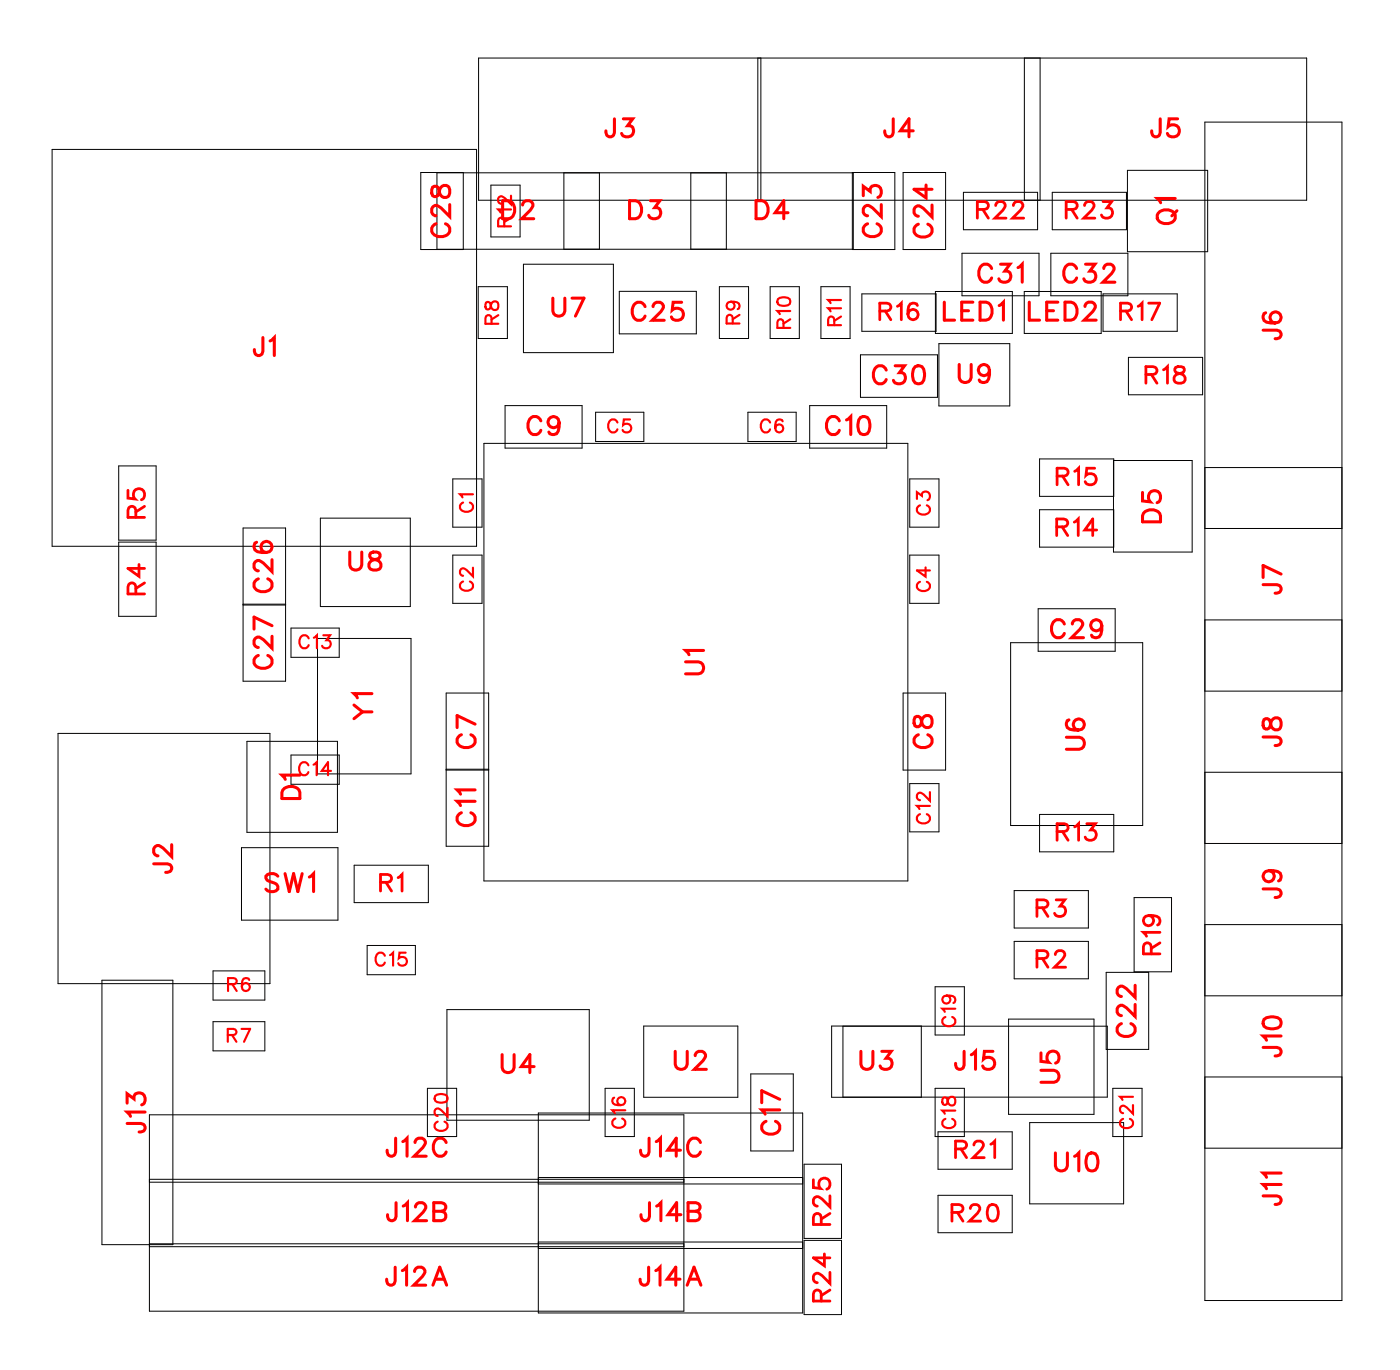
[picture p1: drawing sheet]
<svg xmlns="http://www.w3.org/2000/svg" width="55mm" height="54mm" viewBox="0 0 55 54" stroke-linecap="round" stroke-linejoin="round" font-family="sans-serif">
<g fill="none" stroke="#000" stroke-width=".04">
<path d="M2.1 5.9h16.7v15.6h-16.7zM4.7 18.3h1.4v3h-1.4zM16.6 6.8h1.6v3h-1.6zM17.2 6.8h16.4v3h-16.4zM17.8 18.9h1.2v1.9h-1.2zM18.8 11.3h1.2v2h-1.2zM18.9 2.3h32.6v5.6h-32.6zM19.1 17.5h16.7v17.2h-16.7zM19.3 7.3h1.2v2h-1.2zM19.9 16h3v1.6h-3zM20.6 10.4h3.6v3.5h-3.6zM22.2 6.8v3"/>
<path d="M23.5 16.2h1.9v1.2h-1.9zM23.6 6.8v3M24.4 11.5h3v1.6h-3zM27.2 6.8v3M28.3 11.3h1.2v2h-1.2zM28.6 6.8v3M29.5 16.2h1.9v1.2h-1.9zM29.9 2.3v5.6M30 2.3v5.6M30.3 11.3h1.2v2h-1.2zM31.9 16h3v1.6h-3zM32.3 11.3h1.2v2h-1.2z"/>
<path d="M33.6 6.8h1.6v3h-1.6zM33.9 14h3v1.6h-3zM34 11.6h2.9v1.4h-2.9zM35.6 6.8h1.6v3h-1.6zM35.8 18.9h1.2v1.9h-1.2zM36.8 11.5h3.1v1.6h-3.1zM37 13.5h2.8v2.5h-2.8zM37.9 10h3v1.6h-3zM38 7.6h2.9v1.4h-2.9zM40.3 11.5h3.1v1.6h-3.1zM40.4 2.3v5.6M41 2.3v5.6"/>
<path d="M41.4 10h3v1.6h-3zM41.5 7.6h2.9v1.4h-2.9zM43.5 11.6h2.9v1.4h-2.9zM43.9 18.1h3.1v3.6h-3.1v-3.6h-2.9v1.4h2.9M44.4 6.7h3.2v3.2h-3.2zM44.5 14.1h2.9v1.4h-2.9zM47.5 4.8h5.4v46.4h-5.4zM47.5 18.4h5.4M2.3 28.9h8.3v9.8h-8.3zM4 38.6h2.8v10.4h-2.8zM4.7 21.3h1.4v3h-1.4zM8.4 38.2h2v1.2h-2z"/>
<path d="M9.5 33.4h3.8v2.8h-3.8zM9.6 23.8h1.6M9.6 20.8h1.6v6h-1.6zM9.7 29.2h3.6v3.6h-3.6zM11.5 24.7h1.9v1.2h-1.9zM11.5 29.7h1.9v1.2h-1.9zM12.5 25.1h3.7v5.4h-3.7zM12.6 20.4h3.6v3.5h-3.6zM14 34.1h2.9v1.4h-2.9zM14.5 37.2h1.9v1.2h-1.9zM17.6 30.3h1.6M17.6 27.3h1.6v6h-1.6z"/>
<path d="M17.6 39.8h5.6v4.3h-5.6zM17.8 21.9h1.2v1.9h-1.2zM35.6 27.3h1.6v3h-1.6zM35.8 21.9h1.2v1.9h-1.2zM35.8 30.9h1.2v1.9h-1.2zM36.8 38.9h1.2v1.9h-1.2zM39.8 25.3h5.2v7.2h-5.2zM40 35.1h2.9v1.4h-2.9zM40 37.1h2.9v1.4h-2.9zM40.9 24h3v1.6h-3zM41 32.1h2.9v1.4h-2.9zM43.9 20.1h-2.9v1.4h2.9"/>
<path d="M44.7 38.3v-3h1.4v3h-2.5v3h1.6v-3M47.5 20.8h5.4M47.5 27.2h5.4M47.5 24.4h5.4M47.5 33.2h5.4M47.5 30.4h5.4M47.5 39.2h5.4M47.5 36.4h5.4M5.9 43.9h21v7.7h-21zM5.9 49h21M5.9 46.4h21M5.9 49.1h21"/>
<path d="M5.9 46.6h21M8.4 40.2h2v1.2h-2zM16.8 42.9h1.2v1.9h-1.2zM21.2 43.8h10.4v7.9h-10.4zM21.2 48.9h10.4M21.2 46.4h10.4M21.2 49.2h10.4M21.2 46.6h10.4M23.8 42.9h1.2v1.9h-1.2zM25.4 40.4h3.7v2.8h-3.7zM29.6 42.3h1.6v3h-1.6zM31.7 48.8h1.4v3h-1.4z"/>
<path d="M31.7 45.8h1.4v3h-1.4zM32.8 40.4h10.8v2.8h-10.8zM33.2 40.4v2.8M36.3 40.4v2.8M36.8 42.9h1.2v1.9h-1.2zM37 44.6h2.9v1.4h-2.9zM37 47.1h2.9v1.4h-2.9zM39.7 40.1h3.4v3.8h-3.4zM40.6 44.2h3.7v3.2h-3.7zM43.8 42.9h1.2v1.9h-1.2zM47.5 45.2h5.4M47.5 42.4h5.4"/>
</g>
<g fill="none" stroke="#f00" stroke-width=".12">
<path d="M10.4 13.3l-.1 .6-.2 .1-.1-.2M10.6 13.4l.2-.1v.7M17 7.4v.3h.2l.3-.4a.24 .24 0 0 1 .2 .2 .24 .24 0 0 1-.2 .3l-.2-.1-.1-.3zM17.2 8.8a.26 .26 0 0 0-.2 .3 .26 .26 0 0 0 .3 .2h.1a.26 .26 0 0 0 .3-.2 .26 .26 0 0 0-.2-.3M17.7 8.1v.4l-.3-.3-.3-.1-.1 .1v.2l.2 .1M19.8 7.9h.2a.38 .38 0 0 1 .3 .4 .38 .38 0 0 1-.3 .3h-.2zM20.6 8.1l.1-.2h.2l.1 .1-.1 .3-.3 .3h.4M21.3 16.6a.26 .26 0 0 0-.3-.2 .26 .26 0 0 0-.2 .3v.1a.26 .26 0 0 0 .2 .3 .26 .26 0 0 0 .3-.2M21.8 11.7v.5l.2 .2h.2l.1-.7M22 16.6a.22 .22 0 0 1-.3 .2 .22 .22 0 0 1-.1-.3 .22 .22 0 0 1 .4 0v.1a.34 .34 0 0 1-.2 .5l-.2-.1M22.5 11.7h.5l-.3 .7M24.2 4.7v.6l-.3 .1v-.2"/>
<path d="M24.6 4.7h.3l-.2 .3a.24 .24 0 0 1 .2 .3 .24 .24 0 0 1-.4 0M24.8 7.9h.2a.38 .38 0 0 1 .3 .4 .38 .38 0 0 1-.3 .3h-.2zM25.4 12.1a.26 .26 0 0 0-.3-.2 .26 .26 0 0 0-.2 .3v.1a.26 .26 0 0 0 .2 .3 .26 .26 0 0 0 .3-.2M25.6 7.9h.4l-.2 .3a.24 .24 0 0 1 .2 .4 .24 .24 0 0 1-.4-.1M25.7 12.1l.2-.2h.1l.1 .1-.1 .3-.3 .3h.5M26.9 11.9h-.4v.3a.25 .25 0 0 1 .4 0 .25 .25 0 0 1-.1 .4 .25 .25 0 0 1-.4-.1M29.8 7.9h.2a.38 .38 0 0 1 .3 .4 .38 .38 0 0 1-.3 .3h-.2zM31 8.4h-.5l.4-.5v.7M33.1 16.6a.26 .26 0 0 0-.3-.2 .26 .26 0 0 0-.2 .3v.1a.26 .26 0 0 0 .2 .3 .26 .26 0 0 0 .3-.2M33.3 16.5l.2-.1v.7M33.9 16.4h.1a.37 .37 0 0 1 .3 .4 .37 .37 0 0 1-.3 .3 .45 .45 0 0 1-.1-.7zM34 7.7v-.4l.3 .2a.24 .24 0 0 1 .4-.1 .24 .24 0 0 1-.1 .4"/>
<path d="M34.2 8.8a.26 .26 0 0 0-.2 .3 .26 .26 0 0 0 .3 .2h.1a.26 .26 0 0 0 .3-.2 .26 .26 0 0 0-.2-.3M34.7 8.1v.4l-.3-.3-.3-.1-.1 .1v.2l.2 .1M34.9 14.6a.26 .26 0 0 0-.3-.2 .26 .26 0 0 0-.2 .3v.1a.26 .26 0 0 0 .2 .3 .26 .26 0 0 0 .3-.2M35.2 4.7v.6l-.3 .1v-.2M35.3 14.4h.3l-.2 .3a.24 .24 0 0 1 .2 .4 .24 .24 0 0 1-.4-.1M36 5.2h-.5l.3-.5v.7M36 14.4h.2a.37 .37 0 0 1 .2 .4 .37 .37 0 0 1-.2 .3 .45 .45 0 0 1-.2-.7zM36.2 8.8a.26 .26 0 0 0-.2 .3 .26 .26 0 0 0 .3 .2h.1a.26 .26 0 0 0 .3-.2 .26 .26 0 0 0-.2-.3M36.5 7.3v.5l-.5-.3h.7M36.7 8.1v.4l-.3-.3-.3-.1-.1 .1v.2l.2 .1M37.2 11.9v.7h.4M37.8 14.4v.5l.2 .2 .2-.1 .1-.6"/>
<path d="M37.9 12.2h.3M38.3 11.9h-.4v.7h.4M38.6 11.9h.2a.38 .38 0 0 1 .3 .4 .38 .38 0 0 1-.3 .3h-.2zM39 14.6a.22 .22 0 0 1-.3 .2 .22 .22 0 0 1-.1-.4 .22 .22 0 0 1 .3 .1l.1 .1a.34 .34 0 0 1-.3 .5l-.1-.1M39.1 10.6a.26 .26 0 0 0-.3-.2 .26 .26 0 0 0-.2 .3v.1a.26 .26 0 0 0 .2 .3 .26 .26 0 0 0 .3-.2M39.4 12l.1-.1v.7M39.4 10.4h.4l-.2 .3a.24 .24 0 0 1 .2 .4 .25 .25 0 0 1-.5-.1M40.1 10.5l.2-.1v.7M40.5 11.9v.7h.5M41.2 12.2h.3M41.7 11.9h-.5v.7h.5M42 11.9h.2a.38 .38 0 0 1 .2 .4 .38 .38 0 0 1-.2 .3h-.2z"/>
<path d="M42.4 10.6a.26 .26 0 0 0-.3-.2 .26 .26 0 0 0-.2 .3v.1a.26 .26 0 0 0 .2 .3 .26 .26 0 0 0 .3-.2M42.7 12.1l.2-.2h.1l.1 .1-.1 .3-.3 .3h.5M42.8 10.4h.3l-.2 .3a.24 .24 0 0 1 .2 .4 .24 .24 0 0 1-.4-.1M43.5 10.6l.1-.2h.2l.1 .1-.1 .3-.4 .3h.5M45 19.4v.3l.3 .1a.25 .25 0 0 1 0-.4 .25 .25 0 0 1 .4 0 .25 .25 0 0 1-.1 .4M45.7 8.3a.35 .35 0 0 1 .4 0 .35 .35 0 0 1 .2 .4 .33 .33 0 0 1-.5 .1 .33 .33 0 0 1-.1-.5zM45.7 4.7v.6l-.3 .1v-.2M46.3 7.8h-.7l.1 .2M46.4 8.3l-.2 .2M46.4 4.7h-.3l-.1 .3a.25 .25 0 0 1 .4 0 .25 .25 0 0 1 0 .4 .25 .25 0 0 1-.4-.1M49.8 13h.6v.3h-.2M49.9 12.3l-.1 .1a.35 .35 0 0 0 .2 .4 .35 .35 0 0 0 .5-.3 .22 .22 0 0 0-.2-.2 .22 .22 0 0 0-.3 .2 .22 .22 0 0 0 .2 .2"/>
<path d="M6.1 34l.6 .1v.2l-.2 .1M6.8 33.3v.4l-.4-.3-.2-.1-.1 .1v.2l.1 .1M10.1 21.4h-.1a.35 .35 0 0 0 .3 .4 .35 .35 0 0 0 .4-.2 .22 .22 0 0 0-.2-.3 .22 .22 0 0 0-.2 .2 .22 .22 0 0 0 .2 .3M10.2 22.8a.26 .26 0 0 0-.2 .3 .26 .26 0 0 0 .3 .2h.1a.26 .26 0 0 0 .3-.2 .26 .26 0 0 0-.2-.3M10.2 25.8a.26 .26 0 0 0-.2 .3 .26 .26 0 0 0 .3 .2h.1a.26 .26 0 0 0 .3-.2 .26 .26 0 0 0-.2-.3M10.7 22v.5l-.3-.3-.3-.1-.1 .1v.1l.2 .2M10.7 25.1v.4l-.3-.3-.3-.1-.1 .1v.2l.2 .1M10.7 24.6l-.7-.3v.5M10.9 34.5l-.1-.1-.3 .1v.2l.4 .2v.1l-.1 .1-.3-.1M11.2 31h.2h.3l.1 .4h-.7zM11.2 34.4l.2 .7 .2-.7 .1 .7 .2-.7M11.8 30.5h-.7l.1 .2"/>
<path d="M12.2 34.5l.2-.1v.7M13.8 21.7v.5l.2 .2h.2l.1-.7M13.9 27.8l.4 .2M14.6 21.8v.2l.3 .1 .1 .1a.24 .24 0 0 1-.2 .3 .24 .24 0 0 1-.3-.3l.5-.3-.1-.1zM14.7 28h-.4l-.4 .3M14.7 27.3h-.8l.2 .2M18.2 28.9a.26 .26 0 0 0-.2 .3 .26 .26 0 0 0 .3 .2h.1a.26 .26 0 0 0 .3-.2 .26 .26 0 0 0-.2-.3M18.2 32a.26 .26 0 0 0-.2 .3 .26 .26 0 0 0 .3 .2h.1a.26 .26 0 0 0 .3-.2 .26 .26 0 0 0-.2-.3M18.7 31.6h-.7l.1 .1M18.7 31.1h-.7l.1 .2M18.7 28.5l-.7-.3v.5M27 26.1h.5l.2 .2-.1 .2h-.6"/>
<path d="M27.7 25.6h-.7l.1 .2M36 28.2v.4h.2l.3-.4a.24 .24 0 0 1 .2 .2 .24 .24 0 0 1-.2 .3l-.2-.1-.1-.4zM36.2 28.9a.26 .26 0 0 0-.2 .3 .26 .26 0 0 0 .3 .2h.1a.26 .26 0 0 0 .3-.2 .26 .26 0 0 0-.2-.3M41.9 24.6a.26 .26 0 0 0-.3-.2 .26 .26 0 0 0-.2 .3v.1a.26 .26 0 0 0 .2 .3 .26 .26 0 0 0 .3-.2M42 29h.5l.2 .2-.1 .3h-.6M42.1 28.3l-.1 .1a.35 .35 0 0 0 .3 .4 .35 .35 0 0 0 .4-.3 .22 .22 0 0 0-.2-.2 .22 .22 0 0 0-.2 .2 .22 .22 0 0 0 .2 .3M42.2 24.6l.2-.2h.1l.1 .1-.1 .3-.3 .3h.5M43.4 24.6a.22 .22 0 0 1-.3 .2 .22 .22 0 0 1-.1-.3 .22 .22 0 0 1 .4 0v.1a.34 .34 0 0 1-.3 .5l-.1-.1M44.7 39.6v.4l-.3-.3-.3-.1-.1 .1v.2l.2 .1M44.7 38.8v.5l-.3-.4-.3-.1-.1 .2v.1l.2 .1M45.1 20.1h.2h.3l.1 .5h-.7zM49.8 23l.6 .1v.2l-.2 .1"/>
<path d="M49.8 29l.6 .1v.2l-.2 .1M49.8 35h.6v.3h-.2M49.8 28.3v.4h.1l.3-.4a.24 .24 0 0 1 .3 .2 .24 .24 0 0 1-.3 .2l-.1-.1-.1-.3zM50 34.3a.22 .22 0 0 1 .2 .3 .22 .22 0 0 1-.4 .1 .22 .22 0 0 1 .1-.4h.1a.34 .34 0 0 1 .5 .3l-.1 .1M50.5 22.6l-.7-.3v.4M5 44.2l.6 .1 .1 .2-.2 .1M5 43.4v-.3l.3 .2a.24 .24 0 0 1 .4-.2 .24 .24 0 0 1-.1 .4M5.7 43.8h-.7l.1 .2M15.6 49.9l-.1 .6-.2 .1-.1-.2M15.6 44.8v.7h-.3l-.1-.2M15.6 47.4v.6h-.3v-.2M15.8 50l.2-.1v.7"/>
<path d="M15.9 45l.1-.2v.7M15.9 47.5l.2-.1v.7M16.3 50.1l.2-.2h.1l.1 .1-.1 .3-.3 .3h.5M16.3 45l.2-.2h.1l.2 .2-.1 .2-.4 .3h.5M16.4 47.5l.1-.1h.1l.2 .1-.1 .2-.4 .4h.5M17.1 50.6l.2-.7 .3 .7M17.1 47.7l.4 .1 .1 .1-.2 .2h-.3v-.7h.4v.2l-.1 .1M17.2 50.4h.3M17.6 45a.26 .26 0 0 0-.3-.2 .26 .26 0 0 0-.2 .3v.2a.26 .26 0 0 0 .2 .2 .26 .26 0 0 0 .3-.1M19.8 41.5v.5l.2 .2 .2-.1 .1-.6M21 42h-.5l.4-.5v.7M25.6 49.9l-.1 .6-.2 .1-.1-.2"/>
<path d="M25.6 44.8l-.1 .7h-.2l-.1-.2M25.6 47.4v.6h-.3l-.1-.2M25.8 50l.2-.1v.7M25.9 45l.1-.2v.7M25.9 47.5l.1-.1v.7M26.6 41.4v.5l.2 .2 .2-.1 .1-.6M26.8 50.4h-.5l.3-.5v.7M26.8 45.3h-.5l.3-.5v.7M26.8 47.8h-.5l.4-.4v.7M27.1 50.6l.2-.7 .3 .7M27.1 47.7l.4 .1 .1 .1-.2 .2h-.3v-.7h.4v.2l-.1 .1M27.2 50.4h.3"/>
<path d="M27.4 41.6l.1-.2h.2l.1 .1-.1 .3-.3 .3h.4M27.6 45a.26 .26 0 0 0-.3-.2 .26 .26 0 0 0-.2 .3v.2a.26 .26 0 0 0 .2 .2 .26 .26 0 0 0 .3-.1M30.2 44.2a.26 .26 0 0 0-.2 .3 .26 .26 0 0 0 .3 .2h.1a.26 .26 0 0 0 .3-.2 .26 .26 0 0 0-.2-.3M30.7 43.7h-.7l.1 .2M30.7 43.3l-.7-.3v.4M33.9 41.4v.5l.2 .2 .3-.1v-.6M34.7 41.4h.4l-.2 .3a.24 .24 0 0 1 .2 .4 .24 .24 0 0 1-.4-.1M38 41.4l-.1 .6-.2 .1-.1-.2M38.3 41.5l.1-.1v.7M39.1 41.4h-.3l-.1 .3a.25 .25 0 0 1 .4 0 .25 .25 0 0 1 0 .4 .25 .25 0 0 1-.4-.1M41 42.2h.5l.2 .2-.1 .2h-.6M41 41.5v.3h.3a.25 .25 0 0 1 0-.3 .25 .25 0 0 1 .4 0 .25 .25 0 0 1-.1 .4"/>
<path d="M41.6 45.4v.5l.2 .2 .2-.1v-.6M42.3 45.5l.2-.1v.7M42.9 45.4h.1a.37 .37 0 0 1 .3 .4 .37 .37 0 0 1-.3 .3 .45 .45 0 0 1-.1-.7zM44.2 40.3a.26 .26 0 0 0-.2 .3 .26 .26 0 0 0 .3 .2h.1a.26 .26 0 0 0 .3-.2 .26 .26 0 0 0-.2-.3M49.8 41.2l.6 .1v.2l-.2 .1M49.8 47.1h.6v.3h-.2M49.8 40.1l.3-.1a.3 .3 0 0 1 .4 .3 .38 .38 0 0 1-.4 .2 .38 .38 0 0 1-.3-.3zM50.5 40.8h-.7l.1 .2M50.5 46.6h-.7l.1 .2M50.5 46.2h-.7l.1 .2"/>
</g>
<g fill="none" stroke="#f00" stroke-width=".08">
<path d="M18.2 19.8a.19 .19 0 0 0-.1 .2 .19 .19 0 0 0 .2 .2h.1a.19 .19 0 0 0 .2-.2 .19 .19 0 0 0-.1-.2M18.6 19.5h-.5l.1 .1M19.1 11.9v.3h.1l.3-.3a.17 .17 0 0 1 .1 .1 .17 .17 0 0 1-.1 .2l-.2-.3zM19.4 12.8l-.1-.3-.1-.1-.1 .4h.5M19.6 12.4l-.2 .2M19.9 8.9l-.1-.3h-.1l-.1 .3h.5M20.1 8.2h-.5l.1 .2M20.1 7.7v.3l-.3-.3-.2 .1 .1 .2M20.1 8.6l-.2 .1M24.3 16.6a.19 .19 0 0 0-.2-.1 .19 .19 0 0 0-.1 .2v.1a.19 .19 0 0 0 .1 .2 .19 .19 0 0 0 .2-.1M24.8 16.5h-.2l-.1 .2a.18 .18 0 0 1 .3 0 .18 .18 0 0 1 0 .3 .18 .18 0 0 1-.3-.1M28.8 11.9a.16 .16 0 0 1 .1 .2 .16 .16 0 0 1-.2 .1 .16 .16 0 0 1 0-.3l.4 .1v.2"/>
<path d="M28.9 12.7l-.1-.3h-.1l-.1 .3h.5M29.1 12.4l-.2 .2M30.3 16.6a.19 .19 0 0 0-.2-.1 .19 .19 0 0 0-.1 .2v.1a.19 .19 0 0 0 .1 .2 .19 .19 0 0 0 .2-.1M30.6 11.8a.25 .25 0 0 1 .4-.1 .25 .25 0 0 1 .1 .3 .25 .25 0 0 1-.3 .1 .25 .25 0 0 1-.2-.3zM30.8 16.6v-.1a.22 .22 0 0 0-.3 .3 .22 .22 0 0 0 .3 .2 .16 .16 0 0 0-.1-.3 .16 .16 0 0 0-.2 .2M30.9 12.9l-.1-.3h-.1l-.1 .3h.5M31.1 12.2h-.5l.1 .2M31.1 12.6l-.2 .1M32.9 12.8l-.1-.3h-.1l-.1 .3h.5M33.1 12.1h-.5l.1 .2M33.1 11.8h-.5l.1 .1M33.1 12.5l-.2 .1"/>
<path d="M36.1 19.6v-.2l.2 .1a.17 .17 0 0 1 .3-.1 .17 .17 0 0 1-.1 .3M36.2 19.9a.19 .19 0 0 0-.1 .2 .19 .19 0 0 0 .2 .2h.1a.19 .19 0 0 0 .2-.2 .19 .19 0 0 0-.1-.2M9 38.8l.3-.1v-.1l-.3-.1v.5M9.2 38.8l.1 .2M9.8 38.6v-.1a.22 .22 0 0 0-.3 .3 .22 .22 0 0 0 .3 .2 .16 .16 0 0 0-.1-.3 .16 .16 0 0 0-.2 .2M12.1 30.1a.19 .19 0 0 0-.2-.1 .19 .19 0 0 0-.1 .2v.1a.19 .19 0 0 0 .1 .2 .19 .19 0 0 0 .2-.1M12.2 25.1a.19 .19 0 0 0-.3-.1 .19 .19 0 0 0-.1 .2v.1a.19 .19 0 0 0 .1 .2 .19 .19 0 0 0 .3-.1M12.4 30.1l.1-.1v.5M12.4 25.1l.1-.1v.5M12.7 25h.3l-.1 .2a.17 .17 0 0 1 .1 .3 .17 .17 0 0 1-.3-.1M13 30.4h-.3l.2-.4v.5M15.2 37.6a.19 .19 0 0 0-.3-.1 .19 .19 0 0 0-.1 .2v.1a.19 .19 0 0 0 .1 .2 .19 .19 0 0 0 .3-.1"/>
<path d="M15.4 37.6l.1-.1v.5M16 37.5h-.3v.2a.18 .18 0 0 1 .3 0 .18 .18 0 0 1 0 .3 .18 .18 0 0 1-.3-.1M18.2 22.9a.19 .19 0 0 0-.1 .2 .19 .19 0 0 0 .2 .2h.1a.19 .19 0 0 0 .2-.2 .19 .19 0 0 0-.1-.2M18.6 22.4v.3l-.4-.3-.1 .2 .1 .1M36.2 22.9a.19 .19 0 0 0-.1 .2 .19 .19 0 0 0 .2 .2h.1a.19 .19 0 0 0 .2-.2 .19 .19 0 0 0-.1-.2M36.2 32.1a.19 .19 0 0 0-.1 .2 .19 .19 0 0 0 .2 .1h.1a.19 .19 0 0 0 .2-.1 .19 .19 0 0 0-.1-.2M36.5 22.3v.4l-.4-.2h.5M36.6 31.7h-.5l.1 .2M36.6 31.2v.3l-.4-.3-.1 .2 .1 .1M37.3 39.2a.16 .16 0 0 1 .1 .2 .16 .16 0 0 1-.2 .1 .16 .16 0 0 1 0-.3l.4 .1v.2M37.6 39.7h-.5l.1 .1M9 40.8l.3-.1v-.1l-.3-.1v.5"/>
<path d="M9.1 40.8l.2 .2M9.5 40.5h.4l-.3 .5M17.1 43.2a.25 .25 0 0 1 .4-.1 .25 .25 0 0 1 .1 .3 .25 .25 0 0 1-.3 .1 .25 .25 0 0 1-.2-.3zM17.2 44.2a.19 .19 0 0 0-.1 .2 .19 .19 0 0 0 .2 .1h.1a.19 .19 0 0 0 .2-.1 .19 .19 0 0 0-.1-.2M17.6 43.6v.4l-.4-.3-.1 .1 .1 .1M24.2 43.2l-.1 .1a.22 .22 0 0 0 .3 .2 .22 .22 0 0 0 .2-.3 .16 .16 0 0 0-.3 .1 .16 .16 0 0 0 .2 .2M24.2 44.1a.19 .19 0 0 0-.1 .2 .19 .19 0 0 0 .2 .1h.1a.19 .19 0 0 0 .2-.1 .19 .19 0 0 0-.1-.2M24.6 43.7h-.5l.1 .1M37.1 43.2v.3h.2a.21 .21 0 0 1 .1-.2 .21 .21 0 0 1 .2-.1v.2l-.1 .1h-.1l-.1-.3zM37.2 44.1a.19 .19 0 0 0-.1 .2 .19 .19 0 0 0 .2 .1h.1a.19 .19 0 0 0 .2-.1 .19 .19 0 0 0-.1-.2M37.2 40.1a.19 .19 0 0 0-.1 .2 .19 .19 0 0 0 .2 .1h.1a.19 .19 0 0 0 .2-.1 .19 .19 0 0 0-.1-.2M37.6 43.7h-.5l.1 .2"/>
<path d="M44.2 44.1a.19 .19 0 0 0-.1 .2 .19 .19 0 0 0 .2 .1h.1a.19 .19 0 0 0 .2-.1 .19 .19 0 0 0-.1-.2M44.6 43.5v.4l-.4-.4-.1 .2 .1 .1M44.6 43.2h-.5l.1 .1"/>
</g>
<g fill="none" stroke="#f00" stroke-width=".11">
<path d="M5 19.3v.3l.3 .1a.23 .23 0 0 1 0-.4 .23 .23 0 0 1 .4 0 .23 .23 0 0 1-.1 .4M5.7 19.9l-.3 .3M34.7 12.2h.3l.1-.2-.4-.1v.7M34.9 12.2l.2 .4M35.4 12.1l.1-.2v.7M36.1 12a.32 .32 0 0 0-.4 .2 .32 .32 0 0 0 .3 .4 .2 .2 0 0 0 .2-.2 .2 .2 0 0 0-.2-.2 .2 .2 0 0 0-.2 .2M38.5 8.2h.4v-.2l-.4-.1v.7M38.7 8.2l.2 .4M39.2 8.1l.1-.2 .3 .2-.4 .5h.4M39.9 8.1l.1-.2 .3 .2-.4 .5h.4M41.6 18.7h.4v-.2l-.4-.1v.7M41.9 18.7l.2 .4"/>
<path d="M42 8.2h.4v-.2l-.4-.1v.7M42.2 8.2l.2 .4M42.3 18.6l.2-.2v.7M42.7 8.1l.1-.2 .3 .2-.4 .5h.4M43.1 18.4h-.3v.3a.23 .23 0 0 1 .3 0 .23 .23 0 0 1 0 .4 .23 .23 0 0 1-.4-.1M43.5 7.9h.3l-.2 .3a.22 .22 0 0 1 .2 .3 .22 .22 0 0 1-.4 0M44.1 12.2h.4v-.2l-.4-.1v.7M44.4 12.2l.2 .4M44.8 12.1l.2-.2v.7M45.1 14.7h.4v-.2l-.4-.1v.7M45.2 11.9h.5l-.3 .7M45.4 14.7l.2 .4"/>
<path d="M45.8 14.6l.2-.2v.7M46.3 14.5v.2h.3l.1 .2a.22 .22 0 0 1-.2 .2 .22 .22 0 0 1-.3-.2l.5-.3-.1-.1zM5.4 23.4l-.1-.4h-.2l-.1 .4h.7M5.4 20.4l-.1-.4h-.2l-.1 .4h.7M5.5 22.2v.5l-.5-.3h.7M5.7 23l-.3 .2M15 34.7h.4v-.2l-.4-.1v.7M15.2 34.7l.2 .4M15.7 34.6l.1-.2v.7M40.8 37.7h.4l.1-.2-.5-.1v.7M40.8 35.7h.4l.1-.2-.5-.1v.7M41.1 37.7l.2 .4"/>
<path d="M41.1 35.7l.2 .4M41.6 37.6l.1-.2 .2 .2-.4 .5h.5M41.6 35.4h.3l-.1 .3a.22 .22 0 0 1 .1 .3 .22 .22 0 0 1-.4 0M41.6 20.7h.4v-.2l-.4-.1v.7M41.6 32.7h.4v-.2l-.4-.1v.7M41.8 20.7l.3 .4M41.9 32.7l.2 .4M42.3 20.6l.2-.2v.7M42.3 32.6l.2-.2v.7M42.8 32.4h.4l-.2 .3a.22 .22 0 0 1 .1 .3 .22 .22 0 0 1-.4 0M43.2 20.9h-.5l.3-.5v.7M45.3 36.1a.2 .2 0 0 1 .1 .2 .2 .2 0 0 1-.3 .1 .2 .2 0 0 1 0-.3h.2a.31 .31 0 0 1 .4 .2l-.1 .1"/>
<path d="M45.4 37.6l-.1-.4h-.2l-.1 .4h.7M45.7 36.7h-.7l.2 .2M45.7 37.1l-.3 .3M32 46.5v.3h.3a.23 .23 0 0 1 0-.3 .23 .23 0 0 1 .4 0 .23 .23 0 0 1-.1 .3M32.4 51.2l-.1-.3-.2-.1-.1 .4h.7M32.4 48.2l-.1-.3-.2-.1-.1 .4h.7M32.5 49.4v.4l-.5-.3h.7M32.7 50.1v.4l-.5-.4-.2 .3 .2 .1M32.7 47.1v.4l-.5-.4-.2 .3 .2 .1M32.7 50.8l-.3 .2M32.7 47.8l-.3 .2M37.5 47.7h.4v-.2l-.4-.1v.7"/>
<path d="M37.6 45.2h.4v-.2l-.4-.1v.7M37.7 47.7l.2 .4M37.9 45.2l.2 .4M38.2 47.6l.1-.2 .3 .2-.4 .5h.4M38.4 45.1l.1-.2 .2 .2-.4 .5h.5M39 47.5a.32 .32 0 0 1 .4 .2 .32 .32 0 0 1-.3 .4l-.2-.1v-.3zM39 45.1l.2-.2v.7"/>
</g>
<g font-size="1.2" fill="#fff">
<text x="23.8" y="5.7">J3</text>
<text x="34.8" y="5.7">J4</text>
<text x="45.3" y="5.7">J5</text>
<text x="18" y="9.4" transform="rotate(-90 18 9.4)">C28</text>
<text x="19.7" y="8.9">D2</text>
<text x="24.7" y="8.9">D3</text>
<text x="29.7" y="8.9">D4</text>
<text x="35" y="9.4" transform="rotate(-90 35 9.4)">C23</text>
<text x="37" y="9.4" transform="rotate(-90 37 9.4)">C24</text>
<text x="38.5" y="11.4">C31</text>
<text x="41.8" y="11.4">C32</text>
<text x="46.6" y="8.9" transform="rotate(-90 46.6 8.9)">Q1</text>
<text x="10" y="14.3">J1</text>
<text x="20.7" y="17.4">C9</text>
<text x="21.7" y="12.7">U7</text>
<text x="24.8" y="12.9">C25</text>
<text x="32.5" y="17.4">C10</text>
<text x="34.3" y="15.4">C30</text>
<text x="37.7" y="15.4">U9</text>
<text x="50.8" y="13.4" transform="rotate(-90 50.8 13.4)">J6</text>
<text x="13.7" y="22.7">U8</text>
<text x="46" y="20.6" transform="rotate(-90 46 20.6)">D5</text>
<text x="50.8" y="23.4" transform="rotate(-90 50.8 23.4)">J7</text>
<text x="11" y="26.4" transform="rotate(-90 11 26.4)">C27 C26</text>
<text x="15" y="28.4" transform="rotate(-90 15 28.4)">Y1</text>
<text x="19" y="29.5" transform="rotate(-90 19 29.5)">C7</text>
<text x="28" y="26.6" transform="rotate(-90 28 26.6)">U1</text>
<text x="37" y="29.5" transform="rotate(-90 37 29.5)">C8</text>
<text x="41.4" y="25.4">C29</text>
<text x="43" y="29.6" transform="rotate(-90 43 29.6)">U6</text>
<text x="50.8" y="29.4" transform="rotate(-90 50.8 29.4)">J8</text>
<text x="7.1" y="34.4" transform="rotate(-90 7.1 34.4)">J2</text>
<text x="10.4" y="35.4">SW1</text>
<text x="12.1" y="31.5" transform="rotate(-90 12.1 31.5)">D1</text>
<text x="19" y="32.6" transform="rotate(-90 19 32.6)">C11</text>
<text x="50.8" y="35.4" transform="rotate(-90 50.8 35.4)">J9</text>
<text x="45" y="40.9" transform="rotate(-90 45 40.9)">C22</text>
<text x="50.8" y="41.6" transform="rotate(-90 50.8 41.6)">J10</text>
<text x="6" y="44.6" transform="rotate(-90 6 44.6)">J13</text>
<text x="15.2" y="45.8">J12C</text>
<text x="19.7" y="42.5">U4</text>
<text x="25.2" y="45.8">J14C</text>
<text x="26.5" y="42.4">U2</text>
<text x="31" y="44.7" transform="rotate(-90 31 44.7)">C17</text>
<text x="33.9" y="42.4">U3</text>
<text x="37.6" y="42.4">J15</text>
<text x="41.5" y="46.4">U10</text>
<text x="42" y="42.7" transform="rotate(-90 42 42.7)">U5</text>
<text x="50.8" y="47.5" transform="rotate(-90 50.8 47.5)">J11</text>
<text x="15.2" y="50.9">J12A</text>
<text x="15.2" y="48.4">J12B</text>
<text x="25.2" y="50.9">J14A</text>
<text x="25.2" y="48.4">J14B</text>
</g>
<g font-size="1.1" fill="#fff">
<text x="38.4" y="8.9">R22</text>
<text x="41.9" y="8.9">R23</text>
<text x="34.6" y="12.9">R16 LED1 LED2 R17</text>
<text x="45.1" y="15.4">R18</text>
<text x="6" y="23.4" transform="rotate(-90 6 23.4)">R4</text>
<text x="6" y="20.4" transform="rotate(-90 6 20.4)">R5</text>
<text x="41.6" y="21.4">R14</text>
<text x="41.6" y="19.4">R15</text>
<text x="14.9" y="35.4">R1</text>
<text x="41.6" y="33.4">R13</text>
<text x="40.8" y="38.4">R2</text>
<text x="40.8" y="36.4">R3</text>
<text x="46" y="37.6" transform="rotate(-90 46 37.6)">R19</text>
<text x="37.6" y="45.9">R21</text>
<text x="33" y="51.3" transform="rotate(-90 33 51.3)">R24</text>
<text x="33" y="48.3" transform="rotate(-90 33 48.3)">R25</text>
<text x="37.4" y="48.4">R20</text>
</g>
<g font-size=".9" fill="#fff">
<text x="20.3" y="9" transform="rotate(-90 20.3 9)">R12</text>
<text x="19.8" y="12.8" transform="rotate(-90 19.8 12.8)">R8</text>
<text x="23.9" y="17.2">C5</text>
<text x="29.3" y="12.8" transform="rotate(-90 29.3 12.8)">R9</text>
<text x="29.9" y="17.2">C6</text>
<text x="31.3" y="13" transform="rotate(-90 31.3 13)">R10</text>
<text x="33.3" y="12.8" transform="rotate(-90 33.3 12.8)">R11</text>
<text x="18.8" y="23.3" transform="rotate(-90 18.8 23.3)">C2</text>
<text x="18.8" y="20.2" transform="rotate(-90 18.8 20.2)">C1</text>
<text x="36.8" y="23.3" transform="rotate(-90 36.8 23.3)">C4</text>
<text x="36.8" y="20.3" transform="rotate(-90 36.8 20.3)">C3</text>
<text x="11.8" y="25.7">C13</text>
<text x="11.7" y="30.7">C14</text>
<text x="36.8" y="32.5" transform="rotate(-90 36.8 32.5)">C12</text>
<text x="8.9" y="41.2">R7</text>
<text x="8.9" y="39.2">R6</text>
<text x="14.8" y="38.2">C15</text>
<text x="37.8" y="40.5" transform="rotate(-90 37.8 40.5)">C19</text>
<text x="17.8" y="44.6" transform="rotate(-90 17.8 44.6)">C20</text>
<text x="24.8" y="44.5" transform="rotate(-90 24.8 44.5)">C16</text>
<text x="37.8" y="44.5" transform="rotate(-90 37.8 44.5)">C18</text>
<text x="44.8" y="44.5" transform="rotate(-90 44.8 44.5)">C21</text>
</g>
</svg>
